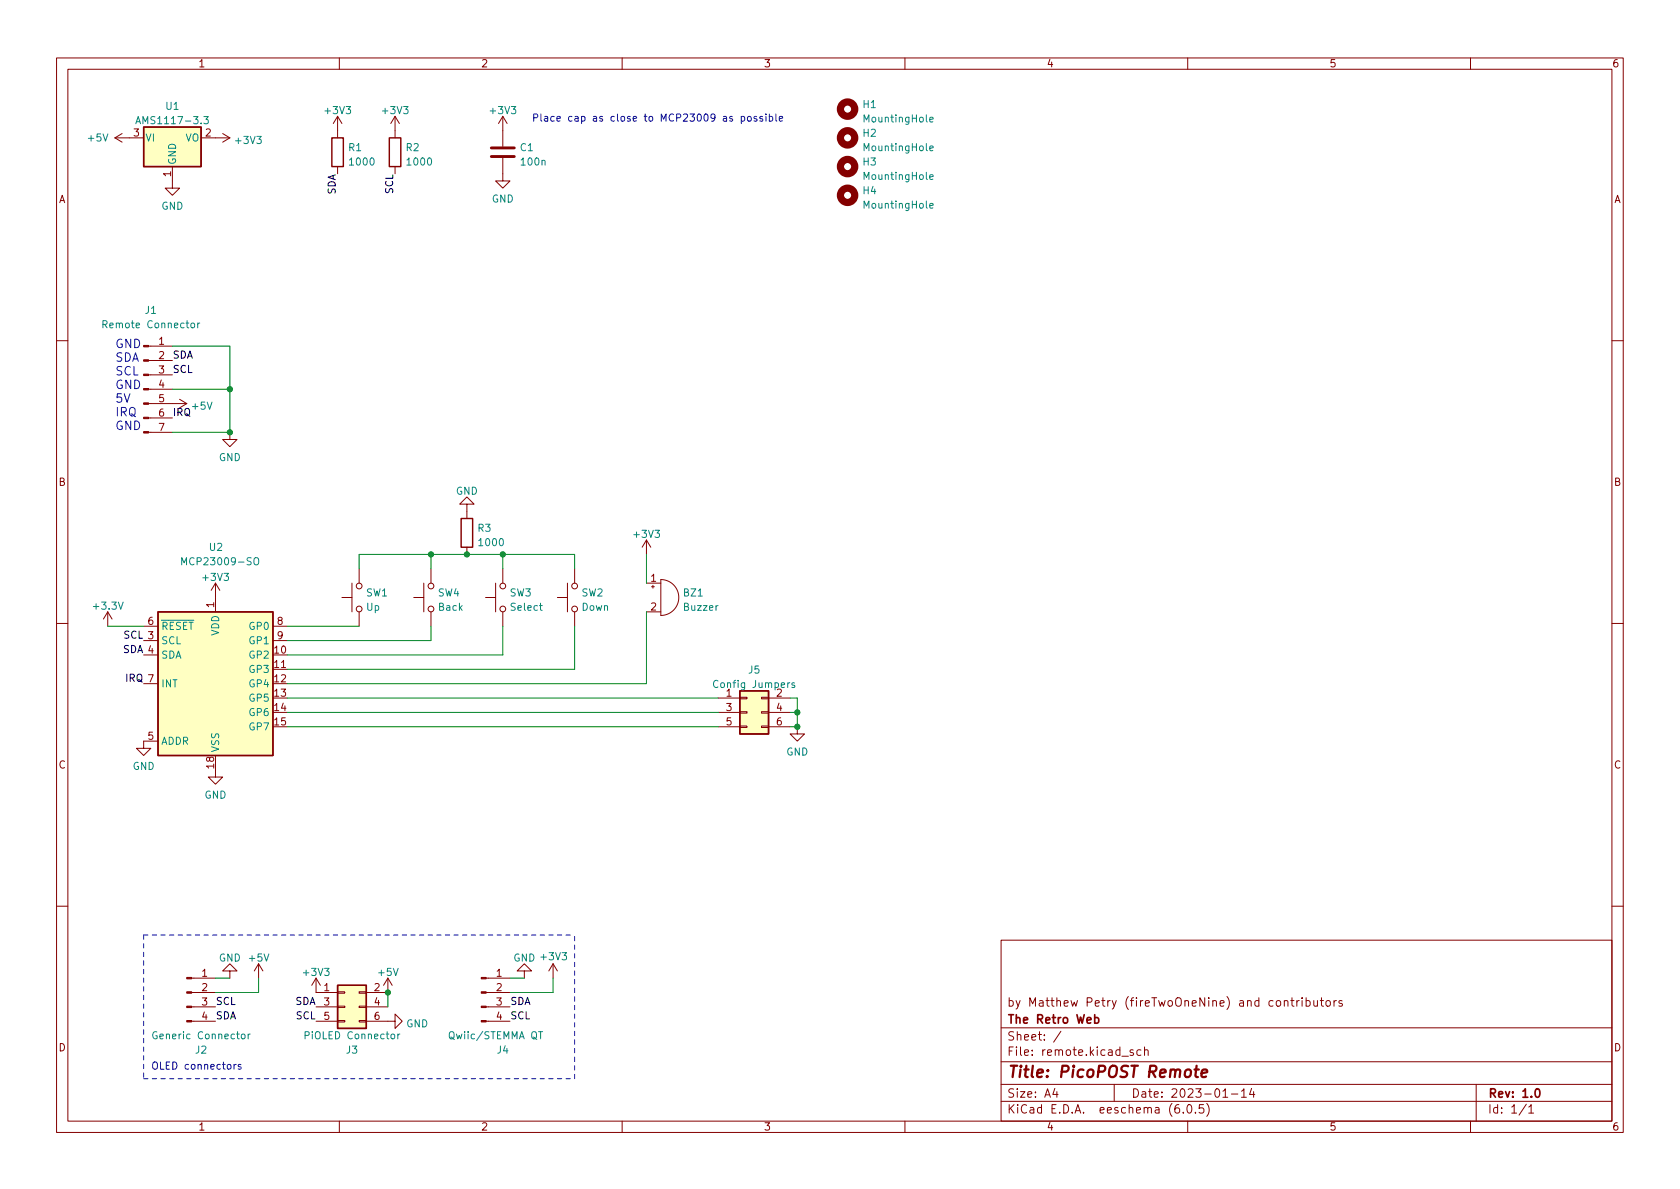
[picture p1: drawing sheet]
<svg xmlns="http://www.w3.org/2000/svg" width="297mm" height="210mm" viewBox="0 0 297 210" stroke-linecap="round" stroke-linejoin="round" font-family="sans-serif">
<g fill="none" stroke="#840000" stroke-width=".18">
<path d="M10 10.2h277v190.1h-277zM12 12.2h273v186.1h-273zM60 10.2v2M110 10.2v2M160 10.2v2M210 10.2v2M260 10.2v2M20.3 24.4h5.1M20.3 24.4l1.3 .7M21.6 23.6l-1.3 .8M30.5 29.5v3.8h1.2l-1.2 1.2-1.3-1.2h1.3M35.6 24.4h5"/>
<path d="M39.4 23.6l1.2 .8M40.6 24.4l-1.2 .7M59.7 20.6l-.8 1.2M59.7 20.6v3.8M59.7 29.5v1.2M59.7 20.6l.8 1.2M69.8 20.6l-.7 1.2M69.8 20.6v3.8M69.8 29.5v1.2M69.8 20.6l.8 1.2M88.9 27.9v4.1h1.3l-1.3 1.3-1.3-1.3h1.3M88.9 20.6v5.3"/>
<path d="M88.9 20.6l-.8 1.2M88.9 20.6l.8 1.2M10 60.2h2M26.3 76.4h4.2M26.3 73.9h4.2M26.3 71.4h6.7M26.3 68.8h4.2M26.3 66.3h4.2M26.3 63.7h4.2M26.3 61.2h4.2M31.7 70.6l1.3 .8M33 71.4l-1.3 .7"/>
<path d="M40.6 76.4v1.3h1.3l-1.3 1.3-1.2-1.3h1.2M285 60.2h2M82.5 89.1h1.3l-1.3-1.2-1.2 1.2h1.2v2.6M82.5 96.8v1.2M114.3 95.5l-.8 1.3M114.3 95.5v2.5M114.3 95.5l.8 1.3M10 110.2h2M19 108.2l-.7 1.3M19 108.2v2.5M19 108.2l.8 1.3M25.4 113.3h2.5"/>
<path d="M25.4 115.8h2.5M25.4 110.7h2.5M38.1 103.1v5.1M38.1 103.1l-.8 1.3M38.1 103.1l.8 1.3M48.3 118.4h2.5M48.3 113.3h2.5M48.3 110.7h2.5M60.5 105.7h1.7M62.2 103.1v5.1M63.5 100.6v2.5M63.5 108.2v2.5"/>
<path d="M73.2 105.7h1.7M74.9 103.1v5.1M76.2 100.6v2.5M76.2 108.2v2.5M85.9 105.7h1.7M87.6 103.1v5.1M88.9 100.6v2.5M88.9 108.2v2.5M98.6 105.7h1.7M100.3 103.1v5.1M101.6 100.6v2.5M101.6 108.2v2.5"/>
<path d="M114.3 103.1h2.5M114.3 108.2h2.5M115.2 103.8h.5M115.4 103.5v.5M116.8 102.5a3.2 3.2 0 0 1 3.2 3.2 3.2 3.2 0 0 1-3.2 3.1zM285 110.2h2M25.4 120.9h2.5M27.9 131.1h-2.5v1.2h1.3l-1.3 1.3-1.3-1.3h1.3M38.1 136.1v1.3h1.3l-1.3 1.3-1.3-1.3h1.3M127 123.4h3.8M127 126h3.8M127 128.5h3.8"/>
<path d="M130.8 128.4h1.3v.2h-1.3zM130.8 125.9h1.3v.2h-1.3zM130.8 123.3h1.3v.3h-1.3zM134.6 128.4h1.3v.2h-1.3zM134.6 125.9h1.3v.2h-1.3zM134.6 123.3h1.3v.3h-1.3zM135.9 123.4h3.8M135.9 126h3.8M135.9 128.5h3.8M141 128.5v1.3h1.2l-1.2 1.3-1.3-1.3h1.3M10 160.2h2M33.9 178h4.2"/>
<path d="M33.9 175.5h4.2M33.9 173h4.2M40.6 171.7h1.3l-1.3-1.3-1.2 1.3h1.2v1.3M45.7 170.4l-.7 1.3M45.7 170.4v2.6M45.7 170.4l.8 1.3M55.9 178h3.8M55.9 173v2.5h3.8M55.9 173l-.8 1.2M55.9 173l.7 1.2M59.7 177.9h1.3v.3h-1.3zM59.7 175.4h1.3v.2h-1.3z"/>
<path d="M63.5 177.9h1.3v.3h-1.3zM63.5 175.4h1.3v.2h-1.3zM64.8 178h3.8M68.6 173v2.5h-3.8M68.6 173l-.8 1.2M68.6 173l.7 1.2M86 178h4.2M86 175.5h4.2M86 173h4.2M92.7 171.7h1.3l-1.3-1.3-1.3 1.3h1.3v1.3M97.8 170.4l-.8 1.3M97.8 170.4v2.6"/>
<path d="M97.8 170.4l.8 1.3M177 166.3h108v32h-108zM227.1 177.1l.2-.2 .3 .1 .1 .9M228.2 176.9h.6M228.4 176.4v1.3l.4 .2M229.3 176.9v1M229.7 176.9l-.3 .1-.1 .2M230.2 176.4v.2M230.2 176.9v1M230.9 177l.5-.1 .2 .3v.4l-.1 .3h-.6M230.9 176.4v1.5M232.3 176.9l.1 1h.3l.2-.1"/>
<path d="M232.9 176.9v1M233.4 176.9h.6M233.6 176.4v1.3l.4 .2M234.6 177l.3-.1 .3 .3v.4l-.3 .3h-.3l-.2-.3v-.4zM235.9 176.9v1M236.3 176.9l-.3 .1-.1 .2M237.3 177l-.4-.1-.2 .2 .1 .3 .5 .1v.4h-.6M285 160.2h2M33.9 180.6h4.2M55.9 180.6h3.8M59.7 180.5h1.3v.2h-1.3zM60 198.3v2"/>
<path d="M63.5 180.5h1.3v.2h-1.3zM64.8 180.6h5v-1.3l1.3 1.3-1.3 1.3v-1.3M86 180.6h4.2M110 198.3v2M160 198.3v2M177 194.8h108M177 191.8h108M177 187.8h108M177 181.8h108M186.5 192.5l-.4 1h1M186.9 193v1M187.6 182.4l-1.3 1.9"/>
<path d="M197 191.8v3M198.4 186.8h1.1M200.4 185.7l-.4-.1-.2 .2 .1 .3 .5 .1v.4h-.6M201.7 185.7l-.4-.1-.3 .3v.4l.1 .3h.6M202.4 185.8l.2-.2 .3 .1 .1 .9M202.4 185.1v1.5M208.4 195.3a.59 .59 0 0 0-.7 .7v.5l.2 .3h.4l.2-.1 .1-.5-.2-.2-.4-.1-.3 .3M209.2 196.7v.1M210 198.3v2M210.1 195.4l.1-.1a.81 .81 0 0 1 .6 .7 .81 .81 0 0 1-.3 .8h-.1a.81 .81 0 0 1-.6-.6 .81 .81 0 0 1 .3-.8zM211.4 196.7v.1M212.8 195.3h-.7l-.1 .7 .2-.1 .5 .1 .2 .2-.1 .5-.2 .1-.6-.1"/>
<path d="M213.4 195.1a1.72 1.72 0 0 1 0 2.3M216.2 194h.9M217.7 193.5h1.2M219.5 193l.4-.5v1.5M219.5 194h.9M221.3 192.5l-.4 1h1M221.6 193v1M260 198.3v2M261 191.8v6.5M269.9 195.3l-1.3 1.9M270.3 195.8l.4-.5v1.5M270.3 196.8h.9"/>
<circle cx="63.5" cy="103.6" r=".51"/>
<circle cx="63.5" cy="107.7" r=".51"/>
<circle cx="76.2" cy="103.6" r=".51"/>
<circle cx="76.2" cy="107.7" r=".51"/>
<circle cx="88.9" cy="107.7" r=".51"/>
<circle cx="88.9" cy="103.6" r=".51"/>
<circle cx="101.6" cy="107.7" r=".51"/>
<circle cx="101.6" cy="103.6" r=".51"/>
</g>
<path d="M193.6 179.4v1.5M193.6 180l.4-.1 .3 .3v.4l-.2 .3h-.5M271.6 192.6l.2-.1a.82 .82 0 0 1 .6 .7 .82 .82 0 0 1-.3 .8h-.2a.81 .81 0 0 1-.6-.6 .81 .81 0 0 1 .3-.8z" fill="none" stroke="#840000" stroke-width=".3"/>
<path d="M211.2 189.1h.8M211.6 188.5l-.2 1.7v.2l.4 .1M212.5 189.8l.9-.2v-.4l-.2-.1-.6 .1-.2 1 .3 .3 .5-.1" fill="none" stroke="#840000" stroke-width=".4"/>
<g fill="none" stroke="#840000" stroke-width="1.3">
<circle cx="149.9" cy="19.3" r="1.27"/>
<circle cx="149.9" cy="29.5" r="1.27"/>
<circle cx="149.9" cy="34.5" r="1.27"/>
<circle cx="149.9" cy="24.4" r="1.27"/>
</g>
<g fill="none" stroke="#008484" stroke-width=".18">
<path d="M24 21.9l.4-1.3 .5 1.3M24.1 21.5h.6M36 20.6h.8l-.4 .5 .4 .1v.6l-.2 .1-.6-.1M164.4 36.4l.6-.1-.1-.3h-.3l-.2 .1 .1 .7h.4M164.4 31.3l.6-.1-.1-.3h-.3l-.2 .2 .1 .6h.4M164.4 26.2l.6-.1-.1-.2-.3-.1-.2 .2 .1 .6h.4M164.4 21.2l.6-.2-.1-.2-.3-.1-.2 .2 .1 .6h.4M18.2 57.4l.6-.1 .1-.2v-.3l-.7-.1v1.3M33.8 57.2l.2-.1 .4 .1v.5l-.1 .2-.3 .1-.2-.1zM35 57.1v.9M35.3 57.1l-.3 .3M32.1 99.9v-1.3l.5 .9 .4-.9v1.3"/>
<path d="M45.1 98.7l.1-.1a.43 .43 0 0 1 .5 .4v.5a.42 .42 0 0 1-.4 .4 .42 .42 0 0 1-.4-.4v-.5zM139.6 120.7l-.3 .3M140.5 120.8l-.3-.1-.2 .2 .1 .2 .4 .1v.3h-.5M27.7 182.5a.59 .59 0 0 0-.7 .6 .59 .59 0 0 0 .7 .5l.1-.4h-.3M42.8 182.9h.3l.2 .2v.4l-.2 .2-.3-.1-.1-.1zM43.9 182.9v.8M44.2 182.9l-.3 .2M70.3 182.9v.8M70.7 182.9l-.4 .2M95.2 182.4h.7"/>
</g>
<g fill="#840000" stroke="#840000" stroke-width=".18">
<path d="M25.4 76.3h.9v.3h-.9z"/>
<path d="M25.4 73.8h.9v.2h-.9z"/>
<path d="M25.4 71.2h.9v.3h-.9z"/>
<path d="M25.4 68.7h.9v.3h-.9z"/>
<path d="M25.4 66.2h.9v.2h-.9z"/>
<path d="M25.4 63.6h.9v.3h-.9z"/>
<path d="M25.4 61.1h.9v.2h-.9z"/>
<path d="M33 180.5h.9v.2h-.9z"/>
<path d="M33 177.9h.9v.3h-.9z"/>
<path d="M33 175.4h.9v.2h-.9z"/>
<path d="M33 172.8h.9v.3h-.9z"/>
<path d="M85.1 180.5h.9v.2h-.9z"/>
<path d="M85.1 177.9h.9v.3h-.9z"/>
<path d="M85.1 175.4h.9v.2h-.9z"/>
<path d="M85.1 172.8h.9v.3h-.9z"/>
</g>
<path d="M25.4 22.5h10.2v7h-10.2zM58.7 24.4h2v5.1h-2zM68.8 24.4h2.1v5.1h-2.1zM81.5 91.7h2.1v5.1h-2.1zM27.9 108.2h20.4v25.4h-20.4zM130.8 122.2h5.1v7.6h-5.1zM59.7 174.2h5.1v7.7h-5.1z" fill="none" stroke="#840000" stroke-width=".25"/>
<g fill="#ffffc2" stroke="#ffffc2" stroke-width=".18">
<path d="M27.9 108.2h20.4v25.4h-20.4z"/>
<path d="M59.7 174.2h5.1v7.7h-5.1z"/>
<path d="M25.4 22.5h10.2v7h-10.2z"/>
<path d="M130.8 122.2h5.1v7.6h-5.1z"/>
</g>
<path d="M86.9 27.7h4M86.9 26.2h4" fill="none" stroke="#840000" stroke-width=".51"/>
<g fill="none" stroke="#0000c2" stroke-width=".18">
<path d="M131.1 20.6h.3l.3 .2-.1 .6h-.5M131.1 20.6v1.3M132.3 20.6h.3l.2 .2v.4l-.2 .2h-.3l-.1-.2zM133.8 20.6h-.3l-.2 .2 .1 .1 .4 .2v.3h-.5M134.8 20.6h-.3l-.2 .2 .1 .1 .4 .2v.3h-.5M135.4 20.2v.1M135.4 20.6v.8M136 20.6h.4l.2 .2-.1 .6h-.5M136 20.2v1.2M137.2 20.2v1l.2 .2M137.8 21l.6-.1-.1-.3h-.3l-.2 .2v.6h.5M41.4 188.2v.9"/>
<path d="M41.7 188.2l-.3 .3M42.6 188.3l-.3-.1-.2 .2 .1 .2 .4 .1v.3h-.5"/>
</g>
<path d="M25.4 165.3h76.2M25.4 165.3v25.4M25.4 190.7h76.2M101.6 190.7v-25.4" fill="none" stroke="#0000c2" stroke-width=".18" stroke-dasharray=".8 .8"/>
<g fill="none" stroke="#008400" stroke-width=".18">
<path d="M30.5 61.2h10.1v15.2h-10.1M30.5 68.8h10.1M76.2 98v2.6M88.9 98v2.6M114.3 98v5.1M19 110.7h6.4M50.8 110.7h12.7M63.5 100.6v-2.6h38.1v2.6M76.2 110.7v2.6h-25.4M88.9 110.7v5.1h-38.1M101.6 110.7v7.7h-50.8M114.3 108.2v12.7h-63.5"/>
<path d="M50.8 126h76.2M50.8 123.4h76.2M50.8 128.5h76.2M139.7 123.4h1.3v5.1h-1.3M139.7 126h1.3M38.1 173h2.5M45.7 173v2.5h-7.6M68.6 175.5v2.5M90.2 173h2.5M97.8 173v2.5h-7.6"/>
</g>
<g fill="#008400" stroke="#008400" stroke-width=".18">
<circle cx="68.6" cy="175.5" r=".46"/>
<circle cx="82.5" cy="98" r=".46"/>
<circle cx="76.2" cy="98" r=".46"/>
<circle cx="88.9" cy="98" r=".46"/>
<circle cx="40.6" cy="76.4" r=".46"/>
<circle cx="40.6" cy="68.8" r=".46"/>
<circle cx="141" cy="128.5" r=".46"/>
<circle cx="141" cy="126" r=".46"/>
</g>
<text font-size="2.8" fill="#840000" x="178" y="190.6">Title: PicoPOST Remote</text>
<g font-size="2.1" fill="#0000c2">
<text x="20.3" y="61.5">GND</text>
<text x="20.3" y="64">SDA</text>
<text x="20.3" y="66.4">SCL</text>
<text x="20.3" y="68.8">GND</text>
<text x="20.3" y="71.2">5V</text>
<text x="20.3" y="73.6">IRQ</text>
<text x="20.3" y="76">GND</text>
</g>
<g font-size="2.1" fill="#840000">
<text x="178" y="178">by Matthew Petry (fireTwoOneNine) and contributors</text>
<text x="178" y="184">Sheet: /</text>
<text x="178" y="181">The Retro Web</text>
<text x="178" y="186.7">File: remote.kicad_sch</text>
<text x="178" y="196.9">KiCad E.D.A. eeschema (6.0.5)</text>
<text x="178" y="194.1">Size: A4</text>
<text x="200" y="194.1">Date: 2023-01-14</text>
<text x="263" y="194.1">Rev: 1.0</text>
<text x="263" y="196.9">Id: 1/1</text>
</g>
<g font-size="1.8" fill="#840000">
<text x="35" y="11.9">1</text>
<text x="85" y="11.9">2</text>
<text x="135" y="11.9">3</text>
<text x="185" y="11.9">4</text>
<text x="235" y="11.9">5</text>
<text x="285" y="11.9">6</text>
<text x="23.6" y="24.1">3</text>
<text x="36.3" y="24.1">2</text>
<text x="10.3" y="35.9">A</text>
<text x="30.2" y="31.2" transform="rotate(-90 30.2 31.2)">1</text>
<text x="285.3" y="35.9">A</text>
<text x="28.1" y="61">1</text>
<text x="28.1" y="63.5">2</text>
<text x="28.1" y="66">3</text>
<text x="28.1" y="68.6">4</text>
<text x="28.1" y="71.1">5</text>
<text x="28.1" y="73.7">6</text>
<text x="28.1" y="76.2">7</text>
<text x="10.3" y="85.9">B</text>
<text x="285.3" y="85.9">B</text>
<text x="37.8" y="107.4" transform="rotate(-90 37.8 107.4)">1</text>
<text x="115.1" y="102.9">1</text>
<text x="115.1" y="107.9">2</text>
<text x="26.2" y="110.5">6</text>
<text x="49" y="110.5">8</text>
<text x="49" y="113">9</text>
<text x="48.5" y="115.6">10</text>
<text x="48.5" y="118.1">11</text>
<text x="48.5" y="120.6">12</text>
<text x="48.5" y="123.2">13</text>
<text x="48.5" y="125.7">14</text>
<text x="128.4" y="123.2">1</text>
<text x="128.4" y="125.7">3</text>
<text x="137.3" y="123.2">2</text>
<text x="137.3" y="125.7">4</text>
<text x="26.2" y="130.8">5</text>
<text x="48.5" y="128.3">15</text>
<text x="128.4" y="128.3">5</text>
<text x="137.3" y="128.3">6</text>
<text x="10.3" y="135.9">C</text>
<text x="37.8" y="135.9" transform="rotate(-90 37.8 135.9)">18</text>
<text x="285.3" y="135.9">C</text>
<text x="35.7" y="172.7">1</text>
<text x="87.8" y="172.7">1</text>
<text x="35.7" y="175.3">2</text>
<text x="35.7" y="177.8">3</text>
<text x="57.3" y="175.3">1</text>
<text x="57.3" y="177.8">3</text>
<text x="66.2" y="175.3">2</text>
<text x="66.2" y="177.8">4</text>
<text x="87.8" y="175.3">2</text>
<text x="87.8" y="177.8">3</text>
<text x="10.3" y="185.9">D</text>
<text x="35.7" y="180.3">4</text>
<text x="57.3" y="180.3">5</text>
<text x="66.2" y="180.3">6</text>
<text x="87.8" y="180.3">4</text>
<text x="285.3" y="185.9">D</text>
<text x="35" y="199.9">1</text>
<text x="85" y="199.9">2</text>
<text x="135" y="199.9">3</text>
<text x="185" y="199.9">4</text>
<text x="235" y="199.9">5</text>
<text x="285" y="199.9">6</text>
</g>
<g font-size="1.8" fill="#008484">
<text x="25" y="21.9">AMS1117-3.3</text>
<text x="29.3" y="19.4">U1</text>
<text x="57.6" y="20.2">+3V3</text>
<text x="67.8" y="20.2">+3V3</text>
<text x="86.8" y="20.2">+3V3</text>
<text x="152.6" y="19.1">H1</text>
<text x="153" y="21.6">MountingHole</text>
<text x="15.7" y="25">+5V</text>
<text x="25.7" y="25">VI</text>
<text x="31.1" y="29.2" transform="rotate(-90 31.1 29.2)">GND</text>
<text x="32.7" y="25">VO</text>
<text x="41.8" y="25.4">+3V3</text>
<text x="61.7" y="26.7">R1</text>
<text x="62" y="29.3">1000</text>
<text x="71.8" y="26.7">R2</text>
<text x="72.2" y="29.3">1000</text>
<text x="92" y="26.7">C1</text>
<text x="92.3" y="29.3">100n</text>
<text x="152.6" y="29.3">H3</text>
<text x="152.6" y="24.2">H2</text>
<text x="153" y="26.7">MountingHole</text>
<text x="86.9" y="35.8">GND</text>
<text x="152.6" y="34.3">H4</text>
<text x="153" y="31.8">MountingHole</text>
<text x="28.5" y="37.1">GND</text>
<text x="153" y="36.9">MountingHole</text>
<text x="18.8" y="58">Remote Connector</text>
<text x="25.7" y="55.5">J1</text>
<text x="34.1" y="72.4">+5V</text>
<text x="38.7" y="81.5">GND</text>
<text x="80.6" y="87.5">GND</text>
<text x="84.5" y="94">R3</text>
<text x="112.2" y="95.1">+3V3</text>
<text x="32.9" y="99.9">MCP23009-SO</text>
<text x="37" y="97.4">U2</text>
<text x="84.9" y="96.6">1000</text>
<text x="16.7" y="107.8">+3.3V</text>
<text x="36" y="102.7">+3V3</text>
<text x="64.7" y="105.5">SW1</text>
<text x="64.8" y="108">Up</text>
<text x="77.4" y="105.5">SW4</text>
<text x="77.6" y="108">Back</text>
<text x="90.1" y="105.5">SW3</text>
<text x="90.5" y="108">Select</text>
<text x="102.8" y="105.5">SW2</text>
<text x="102.9" y="108">Down</text>
<text x="120.9" y="105.5">BZ1</text>
<text x="121" y="108">Buzzer</text>
<text x="28.4" y="113.9">SCL</text>
<text x="28.4" y="111.4">~{RESET}</text>
<text x="38.7" y="112.4" transform="rotate(-90 38.7 112.4)">VDD</text>
<text x="44.2" y="111.4">GP0</text>
<text x="44.2" y="113.9">GP1</text>
<text x="28.4" y="116.5">SDA</text>
<text x="44.2" y="116.5">GP2</text>
<text x="44.2" y="119">GP3</text>
<text x="132.4" y="119.1">J5</text>
<text x="28.4" y="121.5">INT</text>
<text x="44.2" y="121.5">GP4</text>
<text x="44.2" y="124.1">GP5</text>
<text x="126.6" y="121.6">Config Jumpers</text>
<text x="28.4" y="131.7">ADDR</text>
<text x="44.2" y="126.6">GP6</text>
<text x="44.2" y="129.2">GP7</text>
<text x="23.4" y="136.1">GND</text>
<text x="38.7" y="133.1" transform="rotate(-90 38.7 133.1)">VSS</text>
<text x="139" y="133.6">GND</text>
<text x="36.1" y="141.2">GND</text>
<text x="38.7" y="170">GND</text>
<text x="44.1" y="170">+5V</text>
<text x="53.8" y="172.6">+3V3</text>
<text x="67" y="172.6">+5V</text>
<text x="90.7" y="170">GND +3V3</text>
<text x="27.6" y="183.8">Generic Connector</text>
<text x="54.3" y="183.8">PiOLED Connector</text>
<text x="71.8" y="181.7">GND</text>
<text x="79.7" y="183.8">Qwiic/STEMMA QT</text>
<text x="34.6" y="186.3">J2</text>
<text x="61.2" y="186.3">J3</text>
<text x="87.9" y="186.3">J4</text>
</g>
<g font-size="1.8" fill="#0000c2">
<text x="94" y="21.5">Place cap as close to MCP23009 as possible</text>
<text x="26.7" y="189.1">OLED connectors</text>
</g>
<g font-size="1.8">
<text x="59.3" y="34.5" transform="rotate(-90 59.3 34.5)">SDA</text>
<text x="69.5" y="34.3" transform="rotate(-90 69.5 34.3)">SCL</text>
<text x="30.5" y="63.4">SDA</text>
<text x="30.5" y="65.9">SCL</text>
<text x="30.5" y="73.6">IRQ</text>
<text x="21.9" y="112.9">SCL 3</text>
<text x="21.7" y="115.5">SDA 4</text>
<text x="22.3" y="120.5">IRQ 7</text>
<text x="38.1" y="177.7">SCL</text>
<text x="52.1" y="177.7">SDA</text>
<text x="90.2" y="177.7">SDA</text>
<text x="38.1" y="180.2">SDA</text>
<text x="52.3" y="180.2">SCL</text>
<text x="90.2" y="180.2">SCL</text>
</g>
</svg>
